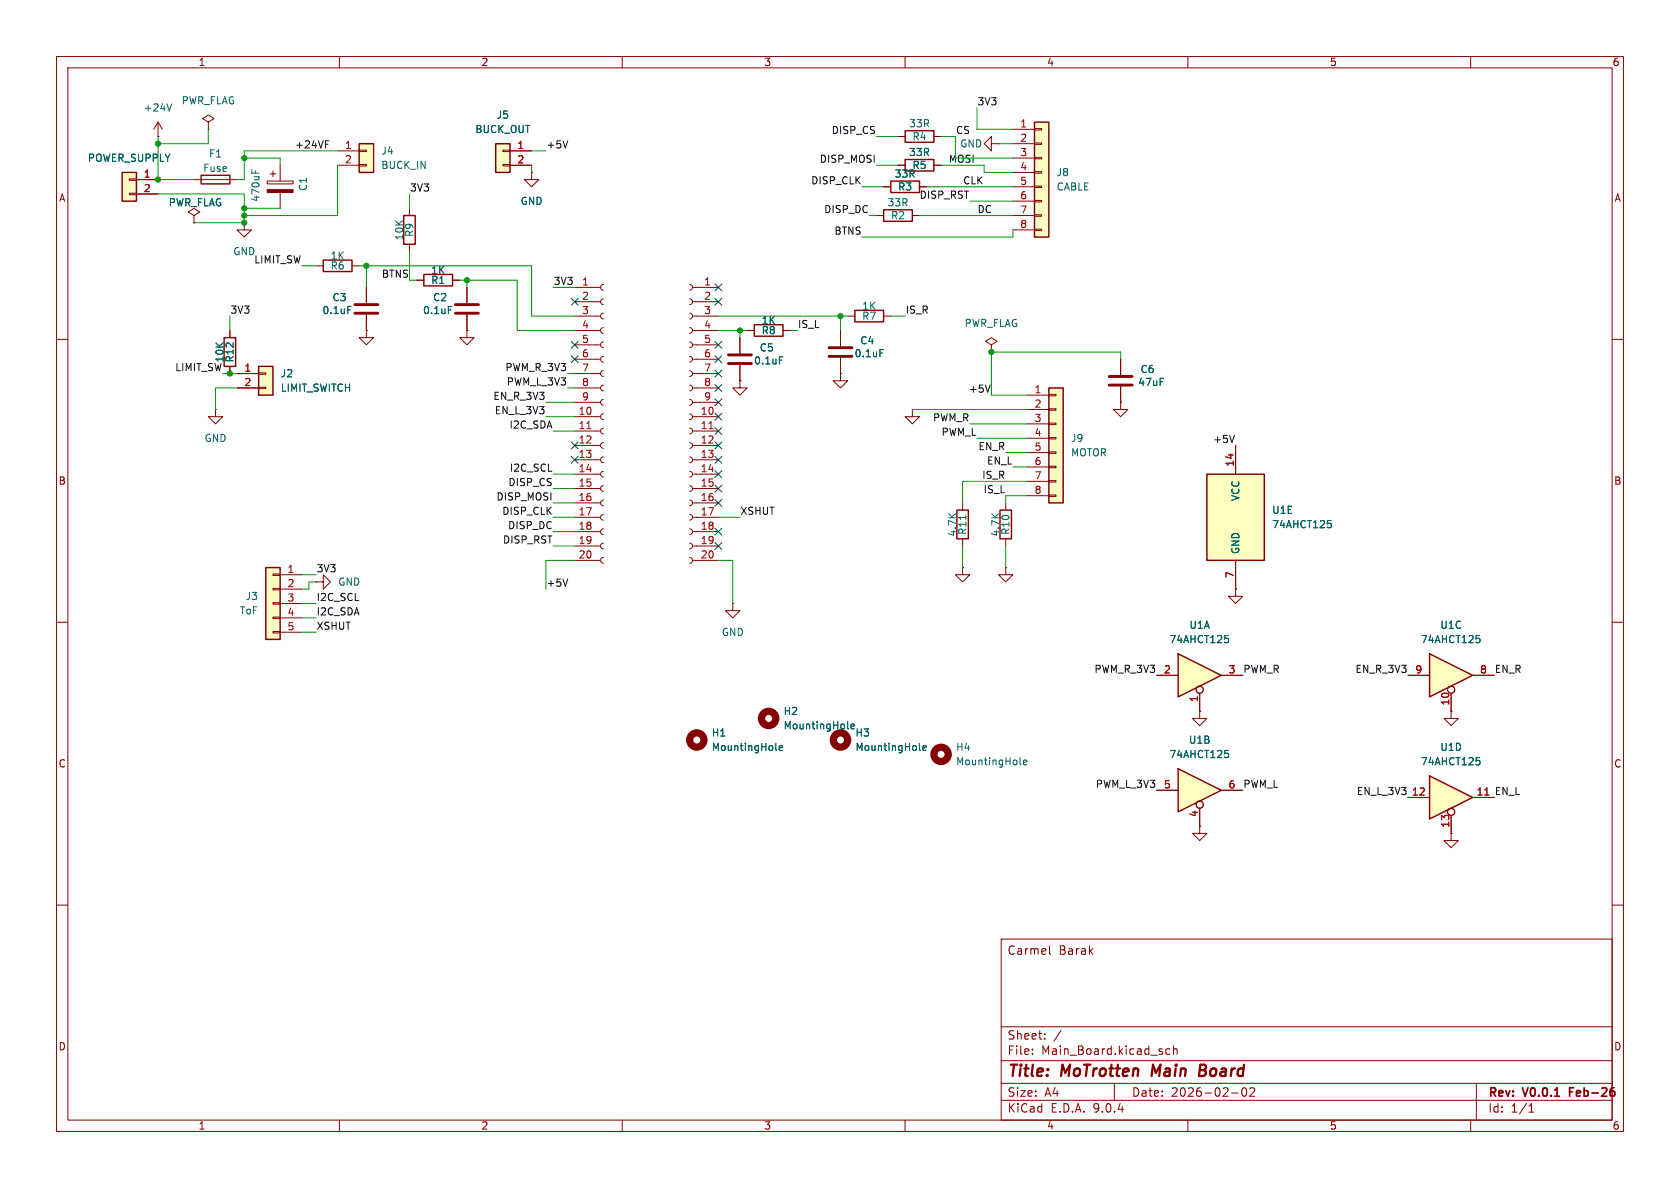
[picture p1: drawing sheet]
<svg xmlns="http://www.w3.org/2000/svg" width="297mm" height="210mm" viewBox="0 0 297 210" stroke-linecap="round" stroke-linejoin="round" font-family="sans-serif">
<g fill="none" stroke="#840000" stroke-width=".18">
<path d="M10 10h277v190h-277zM12 12h273v186h-273zM60 10v2M110 10v2M160 10v2M210 10v2M260 10v2M72.4 36.8v1.3M72.4 43.2v1.3M73.7 49.5h1.2M80 49.5h1.3M82.5 58.4v1.3h1.3l-1.3 1.3-1.2-1.3h1.2"/>
<path d="M82.5 58.4h.1M82.5 50.8v2.8M82.5 55.6v2.8M10 60h2M198.1 63.5v2.8M198.1 68.3v2.8M285 60h2M10 110h2M218.4 104.1v1.3h-1.2l1.2 1.3 1.3-1.3h-1.3M218.4 104.1h.1M285 110h2M10 160h2"/>
<path d="M177 166h108v32h-108zM185.5 167.2v1.3l.2 .2M285 160h2M60 198v2M110 198v2M160 198v2M177 194.5h108M177 191.5h108M177 187.5h108M177 181.5h108M182.5 186.3v.1M182.5 185.5v.1"/>
<path d="M184.7 183.6v.1M184.7 182.8v.1M187.6 182.1l-1.3 2M197 191.5v3M206.8 185.5l-.4-.1-.3 .3v.4l.1 .2h.6M207.5 185.5l.2-.1 .3 .1 .1 .9M207.5 184.9v1.5M210 198v2M217.7 193.2h1.2M219.7 192.4l.2-.1a.81 .81 0 0 1 .6 .6 .81 .81 0 0 1-.3 .8l-.2 .1a.81 .81 0 0 1-.3-1.4zM221 192.4l.5-.1 .2 .1 .1 .3-.9 1.1h.9M260 198v2"/>
<path d="M261 191.5v6.5M270.3 196.6h.9M270.3 195.5l.4-.4v1.5"/>
</g>
<path d="M277.5 193h.5M278.2 192.3h-.7v1.5" fill="none" stroke="#840000" stroke-width=".3"/>
<path d="M203.8 188.2l-.2 2M212.1 189.2h.7M212.8 189.2l.2 .1M212.9 188.2h-.7l-.2 2 .9-.1M213 189.1l-.2 .1" fill="none" stroke="#840000" stroke-width=".4"/>
<path d="M71.4 38.1h2v5.1h-2zM74.9 48.5h5.1v2h-5.1z" fill="none" stroke="#840000" stroke-width=".25"/>
<path d="M80.5 53.8h4.1M80.5 55.4h4.1M196.1 66.5h4.1M196.1 68.1h4.1" fill="none" stroke="#840000" stroke-width=".51"/>
<path d="M79.3 54.2h.6" fill="none" stroke="#006464" stroke-width=".18"/>
<path d="M185.4 68.6h2.6v20.3h-2.6z" fill="#ffffc2"/>
<path d="M185.4 68.6h2.6v20.3h-2.6z" fill="none" stroke="#840000" stroke-width=".25"/>
<g fill="none" stroke="#840000" stroke-width=".18">
<path d="M181.6 69.9h3.8M181.6 72.4h3.8M181.6 74.9h3.8M181.6 77.5h3.8M185.4 69.7h1.3v.3h-1.3zM185.4 72.3h1.3v.2h-1.3zM185.4 74.8h1.3v.3h-1.3zM185.4 77.3h1.3v.3h-1.3zM185.4 79.9h1.3v.2h-1.3zM198.1 71.1v1.3h1.3l-1.3 1.3-1.3-1.3h1.3M198.1 71.1h.1M181.6 80h3.8"/>
<path d="M181.6 82.6h3.8M181.6 85.1h3.8M181.6 87.6h3.8M185.4 82.4h1.3v.3h-1.3zM185.4 85h1.3v.2h-1.3zM185.4 87.5h1.3v.3h-1.3z"/>
</g>
<path d="M213.4 83.8h10.1v15.3h-10.1z" fill="#ffffc2"/>
<path d="M213.4 83.8h10.1v15.3h-10.1z" fill="none" stroke="#840000" stroke-width=".25"/>
<path d="M94 30.5v1.3h1.2l-1.2 1.2-1.3-1.2h1.3M94 30.5h.1M218.4 78.7v5.1M218.4 99.1v5" fill="none" stroke="#840000" stroke-width=".18"/>
<path d="M234.7 92h.6M234.8 92.5h.3l.3 .2-.1 .5-.5 .1" fill="none" stroke="#006464" stroke-width=".18"/>
<path d="M87.6 25.4h2.6v5.1h-2.6z" fill="#ffffc2"/>
<path d="M87.6 25.4h2.6v5.1h-2.6z" fill="none" stroke="#840000" stroke-width=".25"/>
<path d="M88.9 26.5h1.3v.3h-1.3zM88.9 29.1h1.3v.2h-1.3zM90.2 26.7h3.8M90.2 29.2h3.8" fill="none" stroke="#840000" stroke-width=".18"/>
<path d="M208.3 135.9l7.6 3.8-7.6 3.8z" fill="#ffffc2"/>
<path d="M208.3 135.9l7.6 3.8-7.6 3.8z" fill="none" stroke="#840000" stroke-width=".25"/>
<g fill="none" stroke="#840000" stroke-width=".18">
<path d="M204.5 139.7h3.8M212.1 125.7v1.3h-1.3l1.3 1.3 1.3-1.3h-1.3M212.1 125.7h.1M215.9 139.7h3.8M212.1 146.1v1.2h-1.3l1.3 1.3 1.3-1.3h-1.3M212.1 146.1h.1M212.1 142.9v3.2"/>
<circle cx="212.1" cy="142.2" r=".63"/>
</g>
<path d="M216.5 132.7h.6M216.7 133.1h.3l.2 .3-.1 .4-.4 .1" fill="none" stroke="#006464" stroke-width=".18"/>
<path d="M208.3 115.6l7.6 3.8-7.6 3.8z" fill="#ffffc2"/>
<path d="M208.3 115.6l7.6 3.8-7.6 3.8z" fill="none" stroke="#840000" stroke-width=".25"/>
<g fill="none" stroke="#840000" stroke-width=".18">
<path d="M204.5 119.4h3.8M215.9 119.4h3.8M212.1 122.6v3.1M256.5 147.3v1.3h-1.2l1.2 1.3 1.3-1.3h-1.3M256.5 147.3h.1"/>
<circle cx="212.1" cy="121.9" r=".63"/>
</g>
<path d="M216.5 112.3h.6M216.7 112.8h.3l.2 .3-.1 .4-.4 .1" fill="none" stroke="#006464" stroke-width=".18"/>
<path d="M252.7 137.2l7.6 3.8-7.6 3.8z" fill="#ffffc2"/>
<path d="M252.7 137.2l7.6 3.8-7.6 3.8z" fill="none" stroke="#840000" stroke-width=".25"/>
<g fill="none" stroke="#840000" stroke-width=".18">
<path d="M47.2 32h4.6v.5h-4.6zM47.8 30.7h1M48.3 30.2v1M49.5 29.2v2.8M49.5 34v2.8M248.9 141h3.8M256.5 144.1v3.2M260.3 141h3.9"/>
<circle cx="256.5" cy="143.5" r=".63"/>
</g>
<path d="M262.5 140.6h.7" fill="none" stroke="#a90000" stroke-width=".18"/>
<path d="M44.5 30v.6M45.1 30.2v.4M261 133.9h.6M261.1 134.4h.3l.3 .3-.1 .4-.5 .1" fill="none" stroke="#006464" stroke-width=".18"/>
<path d="M47.2 33.5h4.6v.5h-4.6z" fill="#840000" stroke="#840000" stroke-width=".18"/>
<path d="M252.7 115.6l7.6 3.8-7.6 3.8z" fill="#ffffc2"/>
<path d="M57.1 46h5.1v2h-5.1zM133.3 57.4h5.1v2h-5.1zM252.7 115.6l7.6 3.8-7.6 3.8z" fill="none" stroke="#840000" stroke-width=".25"/>
<g fill="none" stroke="#840000" stroke-width=".18">
<path d="M55.9 47h1.2M62.2 47h1.3M64.8 58.4v1.3h1.2l-1.2 1.3-1.3-1.3h1.3M64.8 58.4h.1M64.8 50.8v2.8M64.8 55.6v2.8M130.8 59.7v2.8M132.1 58.4h1.2M138.4 58.4h1.3M130.8 67.3v1.3h-1.3l1.3 1.3 1.3-1.3h-1.3M130.8 67.3h.1M130.8 64.5v2.8"/>
<path d="M161.3 72.4v1.3h1.3l-1.3 1.2-1.3-1.2h1.3M161.3 72.4h.1M175.3 61l1-.7-1-.6-1.1 .6 1.1 .7v1.2M175.3 62.2h.1M248.9 119.4h3.8M260.3 119.4h3.9M256.5 122.6v3.1"/>
<circle cx="256.5" cy="121.9" r=".63"/>
</g>
<path d="M61.5 54.2h.6M137.8 63.1h.6M261 112.3h.6M261.1 112.8h.3l.3 .3-.2 .4-.4 .1" fill="none" stroke="#006464" stroke-width=".18"/>
<path d="M62.7 53.8h4.1M62.7 55.4h4.1M128.8 62.7h4M128.8 64.3h4" fill="none" stroke="#840000" stroke-width=".51"/>
<path d="M63.5 25.4h2.5v5.1h-2.5z" fill="#ffffc2"/>
<path d="M63.5 25.4h2.5v5.1h-2.5zM157.5 32h5.1v2h-5.1z" fill="none" stroke="#840000" stroke-width=".25"/>
<path d="M59.7 26.7h3.8M59.7 29.2h3.8M63.5 26.5h1.3v.3h-1.3zM63.5 29.1h1.3v.2h-1.3zM156.2 33h1.3M162.6 33h1.2M148.6 58.4v2.8M148.6 63.2v2.8" fill="none" stroke="#840000" stroke-width=".18"/>
<path d="M146.6 61.5h4M146.6 63h4" fill="none" stroke="#840000" stroke-width=".51"/>
<path d="M155.6 61.8h.6" fill="none" stroke="#006464" stroke-width=".18"/>
<path d="M45.7 64.8h2.6v5.1h-2.6z" fill="#ffffc2"/>
<path d="M156.2 37.1h5.1v2h-5.1zM151.1 54.9h5.1v2h-5.1zM45.7 64.8h2.6v5.1h-2.6z" fill="none" stroke="#840000" stroke-width=".25"/>
<g fill="none" stroke="#840000" stroke-width=".18">
<path d="M27.9 24.1h.1M27.9 21.6l-.7 1.3M27.9 21.6l.8 1.3M27.9 21.6v2.5M43.2 39.4v1.2h1.2l-1.2 1.3-1.3-1.3h1.3M43.2 39.4h.1M154.9 38.1h1.3M161.3 38.1h1.3M101.6 55.9h4.6M101.6 50.8h4.6M101.6 53.3h4.6M101.6 58.4h4.6"/>
<path d="M106.7 50.3l-.4 .1-.1 .4 .1 .4 .4 .1M106.7 52.8l-.4 .2-.1 .3 .1 .4 .4 .1M106.7 55.4l-.4 .1-.1 .4 .1 .3 .4 .2M106.7 57.9l-.4 .2-.1 .3 .1 .4 .4 .1M121.9 50.3l.4 .1 .1 .4-.1 .4-.4 .1M121.9 52.8l.4 .2 .1 .3-.1 .4-.4 .1M121.9 55.4l.4 .1 .1 .4-.1 .3-.4 .2M121.9 57.9l.4 .2 .1 .3-.1 .4-.4 .1M122.4 55.9h4.6M122.4 50.8h4.6M122.4 53.3h4.6M122.4 58.4h4.6"/>
<path d="M149.9 55.9h1.2M156.2 55.9h1.3M41.9 66h3.8M41.9 68.6h3.8M45.7 65.9h1.3v.3h-1.3zM45.7 68.5h1.3v.2h-1.3zM101.6 66h4.6M101.6 68.6h4.6M101.6 61h4.6M101.6 63.5h4.6M101.6 71.1h4.6M101.6 73.7h4.6"/>
<path d="M101.6 76.2h4.6M101.6 78.7h4.6M106.7 60.5l-.4 .1-.1 .4 .1 .3 .4 .2M106.7 63l-.4 .1-.1 .4 .1 .4 .4 .1M106.7 65.5l-.4 .2-.1 .3 .1 .4 .4 .1M106.7 68.1l-.4 .1-.1 .4 .1 .3 .4 .2M106.7 70.6l-.4 .2-.1 .3 .1 .4 .4 .1M106.7 73.2l-.4 .1-.1 .4 .1 .3 .4 .2M106.7 75.7l-.4 .1-.1 .4 .1 .4 .4 .1M106.7 78.2l-.4 .2-.1 .3 .1 .4 .4 .1M121.9 60.5l.4 .1 .1 .4-.1 .3-.4 .2M121.9 63l.4 .1 .1 .4-.1 .4-.4 .1"/>
<path d="M121.9 65.5l.4 .2 .1 .3-.1 .4-.4 .1M121.9 68.1l.4 .1 .1 .4-.1 .3-.4 .2M121.9 70.6l.4 .2 .1 .3-.1 .4-.4 .1M121.9 73.2l.4 .1 .1 .4-.1 .3-.4 .2M121.9 75.7l.4 .1 .1 .4-.1 .4-.4 .1M121.9 78.2l.4 .2 .1 .3-.1 .4-.4 .1M122.4 66h4.6M122.4 68.6h4.6M122.4 61h4.6M122.4 63.5h4.6M122.4 71.1h4.6M122.4 73.7h4.6"/>
<path d="M122.4 76.2h4.6M122.4 78.7h4.6M148.6 66v1.3h-1.3l1.3 1.3 1.3-1.3h-1.3M148.6 66h.1M101.6 81.3h4.6M101.6 83.8h4.6M101.6 86.4h4.6M101.6 88.9h4.6M101.6 91.4h4.6M101.6 94h4.6M101.6 96.5h4.6M101.6 99.1h4.6"/>
<path d="M106.7 80.8l-.4 .1-.1 .4 .1 .3 .4 .2M106.7 83.3l-.4 .2-.1 .3 .1 .4 .4 .1M106.7 85.9l-.4 .1-.1 .4 .1 .3 .4 .2M106.7 88.4l-.4 .1-.1 .4 .1 .4 .4 .1M106.7 90.9l-.4 .2-.1 .3 .1 .4 .4 .1M106.7 93.5l-.4 .1-.1 .4 .1 .3 .4 .2M106.7 96l-.4 .2-.1 .3 .1 .4 .4 .1M106.7 98.6l-.4 .1-.1 .4 .1 .3 .4 .2M121.9 80.8l.4 .1 .1 .4-.1 .3-.4 .2M121.9 83.3l.4 .2 .1 .3-.1 .4-.4 .1M121.9 85.9l.4 .1 .1 .4-.1 .3-.4 .2M121.9 88.4l.4 .1 .1 .4-.1 .4-.4 .1"/>
<path d="M121.9 90.9l.4 .2 .1 .3-.1 .4-.4 .1M121.9 93.5l.4 .1 .1 .4-.1 .3-.4 .2M121.9 96l.4 .2 .1 .3-.1 .4-.4 .1M121.9 98.6l.4 .1 .1 .4-.1 .3-.4 .2M122.4 81.3h4.6M122.4 83.8h4.6M122.4 86.4h4.6M122.4 88.9h4.6M122.4 91.4h4.6M122.4 94h4.6M122.4 96.5h4.6M122.4 99.1h4.6"/>
</g>
<path d="M103.7 75.8h.8M125.3 75.8h.8" fill="none" stroke="#a90000" stroke-width=".18"/>
<path d="M30.4 18.4l-.5 1.2" fill="none" stroke="#006464" stroke-width=".18"/>
<path d="M21.6 30.5h2.5v5.1h-2.5z" fill="#ffffc2"/>
<path d="M21.6 30.5h2.5v5.1h-2.5z" fill="none" stroke="#840000" stroke-width=".25"/>
<path d="M22.9 31.6h1.2v.3h-1.2zM22.9 34.2h1.2v.2h-1.2zM24.1 31.8h3.8M24.1 34.3h3.8M34.3 38.1l1-.6-1-.7-1 .7 1 .6v1.3M34.3 39.4h.1M36.8 21.6l1-.6-1-.7-1 .7 1 .6v1.3M36.8 22.9h.1M175.3 25.4v-1.3l-1.3 1.3 1.3 1.3v-1.3h1.2M176.5 25.4h.1M129.5 106.7v1.3h1.3l-1.3 1.2-1.2-1.2h1.2M129.5 106.7h.1" fill="none" stroke="#840000" stroke-width=".18"/>
<g fill="none" stroke="#840000" stroke-width="1.3">
<circle cx="123.2" cy="130.8" r="1.27"/>
<circle cx="135.9" cy="127" r="1.27"/>
</g>
<path d="M137.1 132.5l.2 .2M137.8 132.2l.6-.1-.1-.2-.4-.1-.1 .2v.6h.5M149.8 128.7l.2 .1M150.5 128.4l.6-.1-.1-.2-.4-.1-.1 .2v.6h.4" fill="none" stroke="#006464" stroke-width=".18"/>
<path d="M182.9 21.6h2.5v20.3h-2.5z" fill="#ffffc2"/>
<path d="M35.6 31h5v1.5h-5zM160 23.1h5.1v2h-5.1zM160 28.2h5.1v2h-5.1zM182.9 21.6h2.5v20.3h-2.5zM39.6 59.7h2.1v5.1h-2.1zM169.2 90.2h2v5.1h-2zM176.8 90.2h2v5.1h-2z" fill="none" stroke="#840000" stroke-width=".25"/>
<g fill="none" stroke="#840000" stroke-width=".18">
<path d="M34.3 31.8h7.6M158.7 24.1h1.3M158.7 29.2h1.3M165.1 24.1h1.3M165.1 29.2h1.3M179.1 22.9h3.8M179.1 25.4h3.8M179.1 27.9h3.8M179.1 30.5h3.8M179.1 33h3.8M179.1 35.6h3.8M179.1 38.1h3.8"/>
<path d="M182.9 22.7h1.2v.3h-1.2zM182.9 25.3h1.2v.2h-1.2zM182.9 27.8h1.2v.3h-1.2zM182.9 30.4h1.2v.2h-1.2zM182.9 32.9h1.2v.2h-1.2zM182.9 35.4h1.2v.3h-1.2zM182.9 38h1.2v.2h-1.2zM40.6 58.4v1.3M179.1 40.6h3.8M182.9 40.5h1.2v.3h-1.2zM38.1 72.4v1.3h1.3l-1.3 1.2-1.3-1.2h1.3M38.1 72.4h.1"/>
<path d="M40.6 64.8v1.2M170.2 88.9v1.3M170.2 95.3v1.2M177.8 88.9v1.3M177.8 95.3v1.2M55.9 102.9h1.2v-1.3l1.3 1.3-1.3 1.2v-1.2M55.9 102.9h.1M170.2 100.3v1.3h-1.3l1.3 1.3 1.2-1.3h-1.2M170.2 100.3h.1M177.8 100.3v1.3h-1.3l1.3 1.3 1.3-1.3h-1.3M177.8 100.3h.1"/>
</g>
<path d="M170.8 91.1v.7M162.5 132.5l.2 .2M163.2 132.2l.6-.1-.1-.2-.4-.1-.1 .2v.6h.5M180.3 135l.2 .2M180.9 134.8l.6-.1v-.3h-.4l-.2 .1 .1 .6h.5" fill="none" stroke="#006464" stroke-width=".18"/>
<g fill="none" stroke="#840000" stroke-width="1.3">
<circle cx="148.6" cy="130.8" r="1.27"/>
<circle cx="166.4" cy="133.3" r="1.27"/>
</g>
<path d="M47 100.3h2.5v12.7h-2.5z" fill="#ffffc2"/>
<path d="M47 100.3h2.5v12.7h-2.5z" fill="none" stroke="#840000" stroke-width=".25"/>
<g fill="none" stroke="#840000" stroke-width=".18">
<path d="M24.1 31.8h3.8M24.1 34.3h3.8M34.3 39.4h.1M90.2 26.7h3.8M90.2 29.2h3.8M94 30.5h.1M156.2 33h1.3M158.7 29.2h1.3M162.6 33h1.2M165.1 29.2h1.3M40.6 58.4v1.3M64.8 58.4h.1"/>
<path d="M64.8 50.8v2.8M64.8 55.6v2.8M73.7 49.5h1.2M80 49.5h1.3M82.5 58.4h.1M82.5 50.8v2.8M82.5 55.6v2.8M130.8 59.7v2.8M132.1 58.4h1.2M138.4 58.4h1.3M148.6 58.4v2.8M40.6 64.8v1.2"/>
<path d="M41.9 66h3.8M41.9 68.6h3.8M130.8 67.3h.1M130.8 64.5v2.8M148.6 66h.1M148.6 63.2v2.8M198.1 71.1h.1M198.1 63.5v2.8M198.1 68.3v2.8M218.4 78.7v5.1M218.4 99.1v5M48.3 101.5h1.2v.2h-1.2z"/>
<path d="M48.3 104h1.2v.3h-1.2zM48.3 106.6h1.2v.2h-1.2zM48.3 109.1h1.2v.2h-1.2zM48.3 111.6h1.2v.3h-1.2zM49.5 101.6h3.8M49.5 104.1h3.8M49.5 106.7h3.8M49.5 109.2h3.8M49.5 111.8h3.8M204.5 119.4h3.8M215.9 119.4h3.8M218.4 104.1h.1"/>
<path d="M248.9 119.4h3.8M260.3 119.4h3.9M204.5 139.7h3.8M212.1 125.7h.1M212.1 122.6v3.1M215.9 139.7h3.8M256.5 125.7v1.3h-1.2l1.2 1.3 1.3-1.3h-1.3M256.5 125.7h.1M256.5 122.6v3.1M212.1 146.1h.1M212.1 142.9v3.2M248.9 141h3.8"/>
<path d="M256.5 147.3h.1M256.5 144.1v3.2M260.3 141h3.9"/>
<circle cx="212.1" cy="121.9" r=".63"/>
<circle cx="256.5" cy="121.9" r=".63"/>
<circle cx="212.1" cy="142.2" r=".63"/>
<circle cx="256.5" cy="143.5" r=".63"/>
</g>
<path d="M57.6 25.5h.4M57.6 24.9h.6M100.4 24.9l-.5 1.3M175 68.1l-.4 1.2M218.2 77l-.4 1.2M100.4 102.4l-.5 1.2" fill="none" stroke="#0f0f0f" stroke-width=".18"/>
<g fill="none" stroke="#009600" stroke-width=".18">
<path d="M172.7 19.1v3.8h6.4M27.9 34.3h15.3v5.1h-8.9M27.9 24.1v7.7h6.4M36.8 22.9v2.5h-8.9M43.2 27.9h6.3v1.3M43.2 36.8h6.3M59.7 29.2v8.9h-16.5M59.7 26.7h-16.5v5.1h-1.3M72.4 34.3v2.5M94 29.2v1.3M94 26.7h2.5M152.4 33h3.8"/>
<path d="M153.7 38.1h1.2M154.9 24.1h3.8M154.9 29.2h3.8M162.6 38.1h16.5M163.8 33h15.3M166.4 29.2h7.6v1.3h5.1M166.4 24.1h2.5v3.8h10.2M171.4 35.6h7.7M176.5 25.4h2.6M40.6 55.9v2.5M53.3 47h2.6M63.5 47h30.5v8.9h7.6"/>
<path d="M64.8 47v3.8M72.4 44.5v5h1.3M81.3 49.5h10.1v8.9h10.2M82.5 49.5v1.3M97.8 50.8h3.8M127 58.4h5.1M127 55.9h22.9M130.8 58.4v1.3M139.7 58.4h1.3M148.6 55.9v2.5M157.5 55.9h2.5M179.1 40.6v1.3h-26.7"/>
<path d="M39.4 66h2.5M41.9 68.6h-3.8v3.8M96.5 71.1h5.1M96.5 73.7h5.1M97.8 76.2h3.8M100.3 66h1.3M100.3 68.6h1.3M161.3 72.4h20.3M171.4 74.9h10.2M172.7 77.5h8.9M198.1 63.5v-1.3h-22.8v7.7h6.3M97.8 91.4h3.8"/>
<path d="M97.8 83.8h3.8M97.8 88.9h3.8M97.8 86.4h3.8M97.8 94h3.8M97.8 96.5h3.8M101.6 99.1h-5.1v5M127 91.4h3.8M127 99.1h2.5v7.6M170.2 96.5v3.8M177.8 96.5v3.8M177.8 80h3.8M179.1 82.6h2.5"/>
<path d="M181.6 85.1h-11.4v3.8M181.6 87.6h-3.8v1.3M53.3 106.7h2.6M53.3 109.2h2.6M53.3 111.8h2.6M53.3 101.6h2.6M55.9 102.9h-1.3v1.2h-1.3"/>
</g>
<g fill="none" stroke="#000084" stroke-width=".18">
<path d="M101 52.7l1.2 1.2M102.2 52.7l-1.2 1.2M126.4 50.2l1.2 1.2M126.4 52.7l1.2 1.2M127.6 50.2l-1.2 1.2M127.6 52.7l-1.2 1.2M101 60.4l1.2 1.2M101 62.9l1.2 1.2M101 78.1l1.2 1.2M102.2 60.4l-1.2 1.2M102.2 62.9l-1.2 1.2M102.2 78.1l-1.2 1.2"/>
<path d="M126.4 75.6l1.2 1.2M126.4 62.9l1.2 1.2M126.4 60.4l1.2 1.2M126.4 78.1l1.2 1.2M126.4 73.1l1.2 1.2M126.4 70.5l1.2 1.2M126.4 65.4l1.2 1.2M126.4 68l1.2 1.2M127.6 75.6l-1.2 1.2M127.6 62.9l-1.2 1.2M127.6 60.4l-1.2 1.2M127.6 78.1l-1.2 1.2"/>
<path d="M127.6 73.1l-1.2 1.2M127.6 70.5l-1.2 1.2M127.6 65.4l-1.2 1.2M127.6 68l-1.2 1.2M101 80.7l1.2 1.2M102.2 80.7l-1.2 1.2M126.4 80.7l1.2 1.2M126.4 83.2l1.2 1.2M126.4 85.8l1.2 1.2M126.4 95.9l1.2 1.2M126.4 88.3l1.2 1.2M126.4 93.4l1.2 1.2"/>
<path d="M127.6 80.7l-1.2 1.2M127.6 83.2l-1.2 1.2M127.6 85.8l-1.2 1.2M127.6 95.9l-1.2 1.2M127.6 88.3l-1.2 1.2M127.6 93.4l-1.2 1.2"/>
</g>
<g fill="none" stroke="#006464" stroke-width=".18">
<path d="M61.5 54.2h.6M79.3 54.2h.6M137.8 63.1h.6M155.6 61.8h.6M234.7 92h.6M234.8 92.5h.3l.3 .2-.1 .5-.5 .1M216.5 112.3h.6M216.7 112.8h.3l.2 .3-.1 .4-.4 .1M261 112.3h.6M261.1 112.8h.3l.3 .3-.2 .4-.4 .1M137.1 132.5l.2 .2M137.8 132.2l.6-.1-.1-.2-.4-.1-.1 .2v.6h.5"/>
<path d="M149.8 128.7l.2 .1M150.5 128.4l.6-.1-.1-.2-.4-.1-.1 .2v.6h.4M162.5 132.5l.2 .2M163.2 132.2l.6-.1-.1-.2-.4-.1-.1 .2v.6h.5M216.5 132.7h.6M216.7 133.1h.3l.2 .3-.1 .4-.4 .1M261 133.9h.6M261.1 134.4h.3l.3 .3-.1 .4-.5 .1"/>
</g>
<path d="M262.5 140.6h.7" fill="none" stroke="#a90000" stroke-width=".18"/>
<g fill="#009600" stroke="#009600" stroke-width=".18">
<circle cx="82.5" cy="49.5" r=".46"/>
<circle cx="64.8" cy="47" r=".46"/>
<circle cx="130.8" cy="58.4" r=".46"/>
<circle cx="43.2" cy="38.1" r=".46"/>
<circle cx="43.2" cy="39.4" r=".46"/>
<circle cx="27.9" cy="25.4" r=".46"/>
<circle cx="43.2" cy="36.8" r=".46"/>
<circle cx="27.9" cy="31.8" r=".46"/>
<circle cx="43.2" cy="27.9" r=".46"/>
<circle cx="40.6" cy="66" r=".46"/>
<circle cx="175.3" cy="62.2" r=".46"/>
<circle cx="148.6" cy="55.9" r=".46"/>
</g>
<g font-size="2.8" fill="#840000">
<text x="178" y="190.9">Title:</text>
<text x="187.7" y="190.9">MoTrotten</text>
<text x="204.5" y="190.9">Main</text>
<text x="213.6" y="190.9">Board</text>
</g>
<g font-size="2.1" fill="#840000">
<text x="178" y="169">Carmel</text>
<text x="187.2" y="169">Barak</text>
<text x="178" y="184">Sheet:</text>
<text x="178" y="186.7">File:</text>
<text x="184.1" y="186.7">Main_Board.kicad_sch</text>
<text x="178" y="196.9">KiCad</text>
<text x="178" y="194.1">Size:</text>
<text x="184.7" y="194.1">A4</text>
<text x="185.7" y="196.9">E.D.A.</text>
<text x="193.3" y="196.9">9.0.4</text>
<text x="200" y="194.1">Date:</text>
<text x="207" y="194.1">2026-02-02</text>
<text x="263" y="194.3">Rev:</text>
<text x="263" y="196.9">Id:</text>
<text x="267.1" y="196.9">1/1</text>
<text x="269.4" y="194.3">V0.0.1</text>
<text x="278.1" y="194.3">Feb-26</text>
</g>
<g font-size="1.8" fill="#840000">
<text x="35" y="11.9">1</text>
<text x="85" y="11.9">2</text>
<text x="135" y="11.9">3</text>
<text x="185" y="11.9">4</text>
<text x="235" y="11.9">5</text>
<text x="285" y="11.9">6</text>
<text x="10.3" y="35.9">A</text>
<text x="285.3" y="35.9">A</text>
<text x="10.3" y="85.9">B</text>
<text x="285.3" y="85.9">B</text>
<text x="10.3" y="135.9">C</text>
<text x="285.3" y="135.9">C</text>
<text x="10.3" y="185.9">D</text>
<text x="285.3" y="185.9">D</text>
<text x="35" y="199.9">1</text>
<text x="85" y="199.9">2</text>
<text x="135" y="199.9">3</text>
<text x="185" y="199.9">4</text>
<text x="235" y="199.9">5</text>
<text x="285" y="199.9">6</text>
</g>
<g font-size="1.8" fill="#006464">
<text x="25.3" y="19.9">+24V</text>
<text x="32" y="18.6">PWR_FLAG</text>
<text x="83.9" y="23.7">BUCK_OUT</text>
<text x="87.7" y="21.2">J5</text>
<text x="160.6" y="22.7">33R</text>
<text x="15.4" y="28.8">POWER_SUPPLY</text>
<text x="36.8" y="28">F1</text>
<text x="67.3" y="27.5">J4</text>
<text x="160.6" y="27.8">33R</text>
<text x="161.2" y="25">R4</text>
<text x="169.7" y="26.3">GND</text>
<text x="35.8" y="30.6">Fuse</text>
<text x="46.1" y="35.8" transform="rotate(-90 46.1 35.8)">470uF</text>
<text x="54.5" y="33.9" transform="rotate(-90 54.5 33.9)">C1</text>
<text x="67.3" y="30.1">BUCK_IN</text>
<text x="158.1" y="31.6">33R</text>
<text x="158.7" y="33.9">R3</text>
<text x="161.2" y="30.1">R5</text>
<text x="186.7" y="31.3">J8</text>
<text x="186.7" y="33.9">CABLE</text>
<text x="29.7" y="36.7">PWR_FLAG</text>
<text x="73.3" y="42" transform="rotate(-90 73.3 42)">R9</text>
<text x="91.9" y="36.4">GND</text>
<text x="156.8" y="36.7">33R</text>
<text x="157.4" y="39">R2</text>
<text x="41.1" y="45.3">GND</text>
<text x="58.3" y="47.9">R6</text>
<text x="58.3" y="46.1">1K</text>
<text x="71.5" y="42.6" transform="rotate(-90 71.5 42.6)">10K</text>
<text x="58.7" y="53.4">C3</text>
<text x="76.1" y="50.4">R1</text>
<text x="76.1" y="48.6">1K</text>
<text x="76.5" y="53.4">C2</text>
<text x="56.9" y="55.7">0.1uF</text>
<text x="74.7" y="55.7">0.1uF</text>
<text x="134.5" y="59.3">R8</text>
<text x="134.5" y="57.5">1K</text>
<text x="152.3" y="56.7">R7</text>
<text x="152.3" y="55">1K</text>
<text x="170.4" y="58">PWR_FLAG</text>
<text x="39.7" y="64.2" transform="rotate(-90 39.7 64.2)">10K</text>
<text x="41.5" y="64.2" transform="rotate(-90 41.5 64.2)">R12</text>
<text x="133.2" y="64.6">0.1uF</text>
<text x="134.2" y="62.3">C5</text>
<text x="151" y="63.3">0.1uF</text>
<text x="152" y="61.1">C4</text>
<text x="49.5" y="66.9">J2</text>
<text x="49.5" y="69.4">LIMIT_SWITCH</text>
<text x="201.1" y="68.4">47uF</text>
<text x="201.5" y="66.1">C6</text>
<text x="36.1" y="78.3">GND</text>
<text x="189.2" y="78.3">J9</text>
<text x="189.2" y="80.9">MOTOR</text>
<text x="219.3" y="88.7" transform="rotate(-90 219.3 88.7)">VCC</text>
<text x="169.3" y="95" transform="rotate(-90 169.3 95)">4.7K</text>
<text x="171" y="94.7" transform="rotate(-90 171 94.7)">R11</text>
<text x="176.9" y="95" transform="rotate(-90 176.9 95)">4.7K</text>
<text x="178.7" y="94.7" transform="rotate(-90 178.7 94.7)">R10</text>
<text x="224.8" y="91">U1E</text>
<text x="224.8" y="93.6">74AHCT125</text>
<text x="219.3" y="98" transform="rotate(-90 219.3 98)">GND</text>
<text x="43.3" y="106.3">J3</text>
<text x="59.7" y="103.7">GND</text>
<text x="42.3" y="108.8">ToF</text>
<text x="127.5" y="112.6">GND</text>
<text x="206.6" y="113.9">74AHCT125</text>
<text x="210.2" y="111.4">U1A</text>
<text x="251.1" y="113.9">74AHCT125</text>
<text x="254.5" y="111.4">U1C</text>
<text x="125.7" y="130.4">H1</text>
<text x="138.4" y="126.6">H2</text>
<text x="138.4" y="129.1">MountingHole</text>
<text x="151.1" y="130.4">H3</text>
<text x="210.1" y="131.7">U1B</text>
<text x="125.7" y="132.9">MountingHole</text>
<text x="151.1" y="132.9">MountingHole</text>
<text x="168.9" y="132.9">H4</text>
<text x="168.9" y="135.5">MountingHole</text>
<text x="206.6" y="134.2">74AHCT125</text>
<text x="251.1" y="135.5">74AHCT125</text>
<text x="254.5" y="132.9">U1D</text>
</g>
<g font-size="1.8" fill="#0f0f0f">
<text x="146.9" y="23.8">DISP_CS</text>
<text x="168.9" y="23.8">CS</text>
<text x="172.7" y="18.7">3V3</text>
<text x="52.1" y="26.3">+24VF</text>
<text x="96.5" y="26.3">+5V</text>
<text x="144.8" y="28.9">DISP_MOSI</text>
<text x="167.6" y="28.9">MOSI</text>
<text x="72.4" y="33.9">3V3</text>
<text x="143.3" y="32.7">DISP_CLK</text>
<text x="162.5" y="35.2">DISP_RST</text>
<text x="170.2" y="32.7">CLK</text>
<text x="145.6" y="37.8">DISP_DC</text>
<text x="147.4" y="41.6">BTNS</text>
<text x="172.7" y="37.8">DC</text>
<text x="44.9" y="46.6">LIMIT_SW</text>
<text x="67.4" y="49.2">BTNS</text>
<text x="97.8" y="50.5">3V3</text>
<text x="40.6" y="55.5">3V3</text>
<text x="141" y="58.1">IS_L</text>
<text x="160" y="55.5">IS_R</text>
<text x="30.9" y="65.7">LIMIT_SW</text>
<text x="89.2" y="65.7">PWM_R_3V3</text>
<text x="87.1" y="70.8">EN_R_3V3</text>
<text x="89.5" y="68.2">PWM_L_3V3</text>
<text x="171.2" y="69.5">+5V</text>
<text x="87.4" y="73.3">EN_L_3V3</text>
<text x="90" y="75.9">I2C_SDA</text>
<text x="164.8" y="74.6">PWM_R</text>
<text x="166.3" y="77.1">PWM_L</text>
<text x="90" y="83.5">I2C_SCL</text>
<text x="172.9" y="79.7">EN_R</text>
<text x="174.4" y="82.2">EN_L</text>
<text x="214.4" y="78.4">+5V</text>
<text x="87.7" y="88.6">DISP_MOSI</text>
<text x="89.8" y="86">DISP_CS</text>
<text x="173.5" y="84.7">IS_R</text>
<text x="173.8" y="87.3">IS_L</text>
<text x="88.7" y="91.1">DISP_CLK</text>
<text x="89.7" y="93.6">DISP_DC</text>
<text x="130.8" y="91.1">XSHUT</text>
<text x="55.9" y="101.3">3V3</text>
<text x="88.8" y="96.2">DISP_RST</text>
<text x="55.9" y="106.3">I2C_SCL</text>
<text x="96.5" y="103.8">+5V</text>
<text x="55.9" y="108.9">I2C_SDA</text>
<text x="55.9" y="111.4">XSHUT</text>
<text x="193.4" y="119">PWM_R_3V3</text>
<text x="219.7" y="119">PWM_R</text>
<text x="239.5" y="119">EN_R_3V3</text>
<text x="264.2" y="119">EN_R</text>
<text x="193.6" y="139.4">PWM_L_3V3</text>
<text x="219.7" y="139.4">PWM_L</text>
<text x="239.8" y="140.6">EN_L_3V3</text>
<text x="264.2" y="140.6">EN_L</text>
</g>
<g font-size="1.8" fill="#a90000">
<text x="180.3" y="22.6">1</text>
<text x="60.9" y="26.4">1</text>
<text x="60.9" y="29">2</text>
<text x="91.4" y="26.4">1</text>
<text x="91.4" y="29">2</text>
<text x="180.3" y="25.1">2</text>
<text x="180.3" y="27.7">3</text>
<text x="25.3" y="31.5">1</text>
<text x="25.3" y="34">2</text>
<text x="180.3" y="30.2">4</text>
<text x="180.3" y="32.8">5</text>
<text x="180.3" y="35.3">6</text>
<text x="180.3" y="37.8">7</text>
<text x="180.3" y="40.4">8</text>
<text x="102.8" y="50.5">1</text>
<text x="102.8" y="53.1">2</text>
<text x="124.4" y="50.5">1</text>
<text x="124.4" y="53.1">2</text>
<text x="102.8" y="55.6">3</text>
<text x="102.8" y="58.2">4</text>
<text x="124.4" y="55.6">3</text>
<text x="124.4" y="58.2">4</text>
<text x="43.1" y="65.8">1</text>
<text x="102.8" y="60.7">5</text>
<text x="102.8" y="63.2">6</text>
<text x="102.8" y="65.8">7</text>
<text x="124.4" y="60.7">5</text>
<text x="124.4" y="63.2">6</text>
<text x="124.4" y="65.8">7</text>
<text x="43.1" y="68.3">2</text>
<text x="102.8" y="68.3">8</text>
<text x="102.8" y="70.9">9</text>
<text x="124.4" y="68.3">8</text>
<text x="124.4" y="70.9">9</text>
<text x="182.8" y="69.6">1</text>
<text x="102.2" y="73.4">10</text>
<text x="102.2" y="75.9">11</text>
<text x="123.8" y="73.4">10</text>
<text x="123.8" y="75.9">11</text>
<text x="182.8" y="72.1">2</text>
<text x="182.8" y="74.7">3</text>
<text x="182.8" y="77.2">4</text>
<text x="102.2" y="78.5">12</text>
<text x="102.2" y="81">13</text>
<text x="102.2" y="83.6">14</text>
<text x="123.8" y="78.5">12</text>
<text x="123.8" y="81">13</text>
<text x="123.8" y="83.6">14</text>
<text x="182.8" y="79.8">5</text>
<text x="182.8" y="82.3">6</text>
<text x="218.2" y="82.6" transform="rotate(-90 218.2 82.6)">14</text>
<text x="102.2" y="86.1">15</text>
<text x="102.2" y="88.6">16</text>
<text x="123.8" y="86.1">15</text>
<text x="123.8" y="88.6">16</text>
<text x="182.8" y="84.8">7</text>
<text x="182.8" y="87.4">8</text>
<text x="102.2" y="91.2">17</text>
<text x="102.2" y="93.7">18</text>
<text x="123.8" y="91.2">17</text>
<text x="123.8" y="93.7">18</text>
<text x="50.7" y="101.3">1</text>
<text x="102.2" y="96.3">19</text>
<text x="102.2" y="98.8">20</text>
<text x="123.8" y="96.3">19</text>
<text x="123.8" y="98.8">20</text>
<text x="50.7" y="103.9">2</text>
<text x="50.7" y="106.4">3</text>
<text x="218.2" y="102.3" transform="rotate(-90 218.2 102.3)">7</text>
<text x="50.7" y="109">4</text>
<text x="50.7" y="111.5">5</text>
<text x="205.7" y="119.1">2</text>
<text x="217.1" y="119.1">3</text>
<text x="250.1" y="119.1">9</text>
<text x="261.5" y="119.1">8</text>
<text x="211.8" y="124.2" transform="rotate(-90 211.8 124.2)">1</text>
<text x="256.3" y="124.8" transform="rotate(-90 256.3 124.8)">10</text>
<text x="205.7" y="139.4">5</text>
<text x="217.1" y="139.4">6</text>
<text x="249.5" y="140.7">12</text>
<text x="260.9" y="140.7">11</text>
<text x="211.8" y="144.5" transform="rotate(-90 211.8 144.5)">4</text>
<text x="256.3" y="146.4" transform="rotate(-90 256.3 146.4)">13</text>
</g>
</svg>
